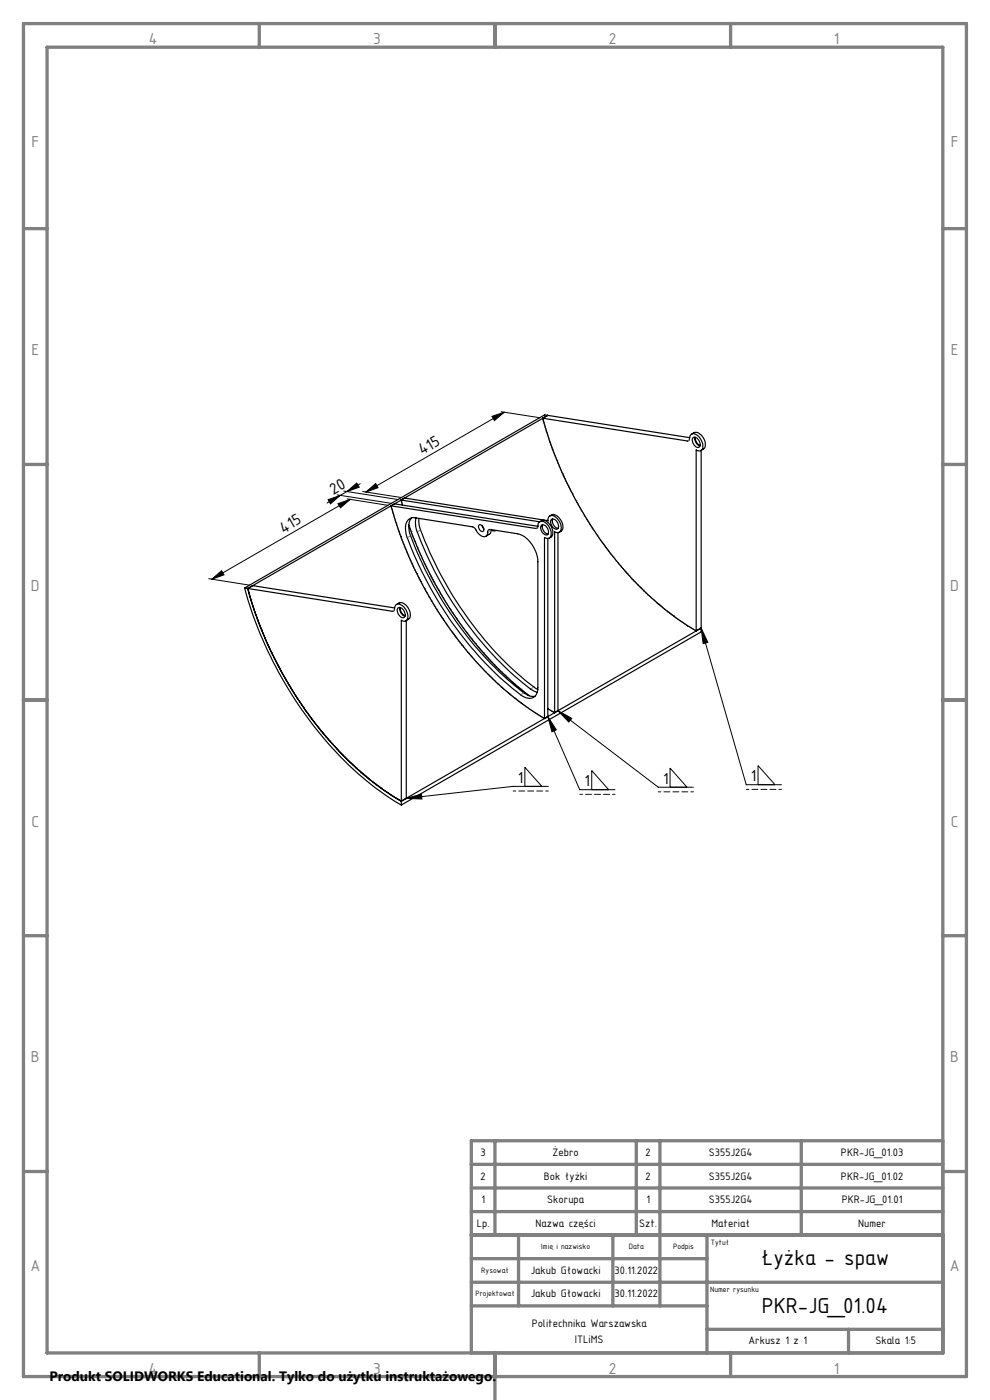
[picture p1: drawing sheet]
<svg xmlns="http://www.w3.org/2000/svg" width="210mm" height="297mm" viewBox="0 0 210 297" stroke-linecap="round" stroke-linejoin="round" font-family="sans-serif">
<g fill="none" stroke="#000" stroke-width=".21">
<path d="M104.4 88.3l2.6-.8-2.1 1.7zM106.3 87.3l8.2 1.3M107 87.5l-29.4 16.9M115.1 88.7v.1M115.1 88.6v.1M115.2 89.2h.1M115.3 88.9l-.2 .1M115.3 88.5l.1 .1M115.4 89.5h-.1M115.5 89.7l-.1 .1M115.5 90l-.1 .1M115.5 90.3h.1"/>
<path d="M115.6 88.4v.1M115.7 90.6h-.1M115.8 90.8l-.1 .1M115.9 91.1l-.1 .1M115.9 91.4h.1M115.9 88.3h.1M116 91.6l-.1 .1M116.1 88.1v.1M116.1 91.9l-.1 .1M116.1 88.1l.1 .1M116.2 92.2h-.1M116.3 92.5h-.1"/>
<path d="M116.4 92.7l-.1 .1M116.5 93l-.1 .1M116.6 93.3h-.1M116.7 93.6h-.1M116.8 93.8l-.1 .1M116.8 94.1v.1M116.9 94.4h-.1M117.1 94.7h-.2M117.2 94.9l-.1 .1M117.2 95.2h.1M117.3 95.5h.1M117.4 95.8h.1"/>
<path d="M117.5 96v.1M117.7 96.3h-.2M117.8 96.6h-.1M117.9 96.9h-.1M118 97.1l-.1 .1M118.1 97.4h-.1M118.2 97.7h-.1M118.3 98h-.1M118.4 98.2h-.1M118.5 98.5h-.1M118.6 98.8h.1M118.8 99.1h-.1"/>
<path d="M118.9 99.3h-.1M119 99.6h-.1M119.1 99.9h-.1M69.6 106l2.6-.9-2.1 1.8zM71.5 105l11.5 1.8M71.7 106.9l2.6-1-2.1 1.8zM72.9 104.2l11.5 1.8M73.6 104.3l-4.2 2.4M73.6 104.3l2.1-1.8 .5 .9zM73.6 105.8l8.7 1.4M74.3 105.9l-29.4 17M76.4 102.6l-2.8 1.7"/>
<path d="M76.9 104.3l8.2 1.2M77.6 104.4l2.1-1.8 .5 .9zM82.9 107.3h.1M83 107.5h.1M83.1 107.8h-.1M83.1 107.1l.1 .1M83.2 108.3h.1M83.2 108.1h-.1M83.4 108.6h-.1M83.4 108.9h.1M83.4 107l.1 .1M83.5 109.4h.1"/>
<path d="M83.5 109.1l-.1 .1M83.7 109.7h-.1M83.7 106.8v.1M83.8 110h-.1M83.9 110.2l-.2 .1M83.9 110.5h.1M84 110.8h-.1M84.1 111.1h-.1M84.2 111.3l-.1 .1M84.3 111.6l-.1 .1M84.4 111.9h-.1M84.5 112.1l-.1 .1"/>
<path d="M84.6 112.4l-.1 .1M84.7 112.7h-.1M84.8 113h-.1M84.9 113.2l-.1 .1M85 113.5l-.1 .1M85 106l.2 .1M85.1 113.8h-.1M85.2 114l-.1 .1M85.2 106.6h.1M85.2 106.3h-.1M85.3 114.3l-.1 .1M85.3 105.9v.1"/>
<path d="M85.3 106.8l-.1 .1M85.4 114.6h-.1M85.5 114.9h-.1M85.5 105.8h.1M85.6 115.1l-.1 .1M85.7 115.4l-.1 .1M85.8 115.7h-.1M85.8 105.6l.1 .1M85.9 116h-.1M86 116.2l-.1 .1M86.1 116.5l-.1 .1M86.3 116.8h-.2"/>
<path d="M86.4 117.1h-.1M86.5 117.3l-.1 .1M86.6 117.6h-.1M86.7 117.9h-.1M86.8 111.5h-.1M86.8 118.1l-.1 .1M86.9 111.8h-.1M87 118.4l-.1 .1M87 112h-.1M87.1 118.7h-.1M87.1 112.3h-.1M87.2 119h-.1"/>
<path d="M87.2 112.6h-.1M87.3 112.9h-.1M87.3 119.2l-.1 .1M87.3 113.1h.1M87.4 119.5l-.1 .1M87.5 113.4h-.1M87.6 119.8h-.1M87.6 113.7h-.1M87.7 113.9l-.1 .1M87.8 114.2l-.1 .1M87.9 114.5h-.1M88 114.8h-.1"/>
<path d="M88.2 115l-.1 .1M88.3 115.3l-.1 .1M88.4 115.6h-.1M88.5 115.8l-.1 .1M88.6 116.1l-.1 .1M88.7 116.4h-.1M88.8 116.7h-.1M88.9 116.9v.1M89.1 117.2l-.1 .1M89.2 117.5h-.1M89.3 117.8h-.1M89.4 118l-.1 .1"/>
<path d="M89.6 118.3h-.1M89.7 118.6h-.1M89.8 118.8l-.1 .1M89.9 119.1h.1M90.1 119.4h-.1M90.2 119.6l-.1 .1M90.3 119.9h-.1M119.2 100.1l-.1 .1M119.3 100.4h.1M119.5 100.7h-.1M119.6 100.9l-.1 .1M119.7 101.2h-.1"/>
<path d="M119.8 101.5h.1M120 101.7l-.1 .1M120.1 102l-.1 .1M120.2 102.3h.1M120.4 102.5l-.1 .1M120.5 102.8l-.1 .1M120.6 103.1h-.1M120.8 103.4h-.1M120.9 103.6l-.1 .1M121 103.9h-.1M121.2 104.2h-.1M121.3 104.4l-.1 .1"/>
<path d="M121.4 104.7h.1M121.6 104.9l-.1 .1M121.7 105.2l-.1 .1M121.8 105.5h.1M122 105.8h-.1M122.1 106v.1M122.3 106.3h-.1M122.4 106.5l-.1 .1M122.6 106.8l-.1 .1M122.7 107.1h-.1M122.9 107.3l-.1 .1M123 107.6h-.1"/>
<path d="M123.2 107.8l-.1 .1M123.3 108.1l-.1 .1M123.5 108.4h-.1M123.6 108.6l-.1 .1M123.8 108.9h-.1M123.9 109.1l-.1 .1M124.1 109.4h-.1M124.2 109.6l-.1 .1M124.4 109.9l-.1 .1M124.5 110.2h.1M124.7 110.4l-.1 .1M124.8 110.7h.1"/>
<path d="M125 110.9v.1M125.2 111.2h-.1M125.3 111.4v.1M125.5 111.7h-.1M125.7 111.9l-.1 .1M125.8 112.2h.1M126 112.4l-.1 .1M126.2 112.7h-.1M126.3 112.9v.1M126.5 113.2h-.1M126.7 113.4l-.1 .1M126.8 113.7h.1"/>
<path d="M127 113.9l-.1 .1M127.2 114.2h-.1M127.4 114.4h-.1M127.5 114.6l-.1 .1M127.7 114.9h-.1M127.9 115.1l-.1 .1M128 115.4h.1M128.2 115.6l-.1 .1M128.4 115.8l-.1 .1M128.6 116.1h-.1M128.7 116.3v.1M128.9 116.6h-.1"/>
<path d="M129.1 116.8h-.1M129.3 117l-.1 .1M129.5 117.3h-.1M129.6 117.5h.1M129.8 117.7v.1M130 117.9l-.1 .1M130.2 118.2h-.1M130.4 118.4l-.1 .1M130.6 118.6l-.1 .1M130.7 118.8v.1M130.9 119.1l-.1 .1M131.1 119.3l-.1 .1"/>
<path d="M131.3 119.6h-.1M131.5 119.8h-.1M131.7 120h-.1M44.3 122.8l8.7 1.3M44.9 122.9l2.1-1.8 .5 .9zM52.5 124.8h.1M52.6 124.8v.1M52.7 125.1h-.1M52.7 125.6h.1M52.7 125.3l-.1 .1M52.8 124.6l.1 .1M52.9 125.9h-.1"/>
<path d="M53 126.1l-.1 .1M53 126.4h.1M53.1 124.5l.1 .1M53.1 126.7h-.1M53.2 127h-.1M53.3 127.2l-.1 .1M53.4 127.5l-.1 .1M53.4 124.3v.1M53.4 127.8h.1M53.6 128.1h-.2M53.6 128.3l-.1 .1M53.6 124.2h.1"/>
<path d="M53.7 128.6l-.1 .1M53.8 128.9h-.1M53.9 129.1l-.1 .1M54 129.4l-.1 .1M54.1 129.7h-.1M54.2 130h-.1M54.3 130.2l-.1 .1M54.4 130.5l-.1 .1M54.5 130.8h-.1M54.5 131.1h.1M54.7 131.3l-.1 .1M54.8 131.6l-.1 .1"/>
<path d="M54.9 131.9h-.1M55 132.2h-.1M55.1 132.4l-.1 .1M55.2 132.7h-.1M55.3 133h-.1M55.4 133.3h-.1M55.5 133.5l-.1 .1M55.6 133.8h-.1M55.7 134.1h-.1M55.8 134.3l-.1 .1M56 134.6l-.1 .1M56.1 134.9h-.1"/>
<path d="M56.2 135.2h-.1M56.3 135.4l-.1 .1M56.4 135.7h-.1M56.6 136h-.2M56.7 136.2l-.1 .1M56.8 136.5l-.1 .1M56.9 136.8h-.1M57 137.1h-.1M57.2 137.3l-.2 .1M57.3 137.6l-.1 .1M57.4 137.9h-.1M57.5 138.1l-.1 .1"/>
<path d="M57.6 138.4v.1M57.8 138.7h-.1M57.9 139h-.1M58.1 139.2l-.1 .1M58.2 139.5h-.1M58.3 139.8h-.1M87.7 120l-.1 .1M87.8 120.3l-.1 .1M87.9 120.6h-.1M88.1 120.9h-.1M88.2 121.1l-.1 .1M88.3 121.4h-.1"/>
<path d="M88.4 121.7h.1M88.6 121.9l-.1 .1M88.7 122.2h-.1M88.9 122.5h-.1M89 122.7l-.1 .1M89.1 123h-.1M89.3 123.3h-.1M89.4 123.5l-.1 .1M89.5 123.8v.1M89.7 124.1h-.1M89.8 124.3l-.1 .1M90 124.6h-.1"/>
<path d="M90.1 124.8l-.1 .1M90.2 125.1v.1M90.4 125.4h-.1M90.5 120.2h-.2M90.6 125.6l-.1 .1M90.6 120.4l-.1 .1M90.7 125.9h-.1M90.7 120.7l-.1 .1M90.8 126.1v.1M90.8 121h.1M91 126.4l-.1 .1M91 121.2l-.1 .1"/>
<path d="M91.1 121.5l-.1 .1M91.2 126.7h-.1M91.3 121.8h-.1M91.3 126.9l-.1 .1M91.4 122l-.1 .1M91.4 127.2h.1M91.5 122.3h-.1M91.6 127.5h-.1M91.7 122.6h-.1M91.8 127.7l-.1 .1M91.8 122.8l-.1 .1M91.9 127.9l-.1 .1"/>
<path d="M91.9 123.1v.1M92.1 128.2l-.1 .1M92.1 123.4h-.1M92.2 128.5h-.1M92.2 123.6l-.1 .1M92.4 128.7l-.1 .1M92.4 123.9h-.1M92.5 129h.1M92.5 124.1l-.1 .1M92.7 129.3h-.1M92.7 124.4l-.1 .1M92.8 124.7h-.1"/>
<path d="M92.9 129.5h-.1M93 124.9l-.1 .1M93 129.7l-.1 .1M93.1 125.2h-.1M93.2 130l-.1 .1M93.3 125.4l-.1 .1M93.3 130.2l-.1 .1M93.4 125.7l-.1 .1M93.5 130.5l-.1 .1M93.6 126h-.1M93.7 130.7l-.1 .1M93.7 126.2l-.1 .1"/>
<path d="M93.8 131l-.1 .1M93.9 126.5h-.1M94 131.3h-.1M94 126.7l-.1 .1M94.2 131.5h-.1M94.2 127l-.1 .1M94.3 131.8h-.1M94.3 127.2v.1M94.5 132h-.1M94.5 127.5l-.1 .1M94.7 132.3h-.1M94.7 127.8h-.1"/>
<path d="M94.8 132.5h.1M94.8 128l-.1 .1M95 128.3h-.1M95 132.7l-.1 .1M95.1 128.5l-.1 .1M95.2 133h-.1M95.3 128.8h-.1M95.4 133.2l-.2 .1M95.5 129l-.1 .1M95.5 133.5h-.1M95.6 129.3h-.1M95.7 133.7h-.1"/>
<path d="M95.8 129.5l-.1 .1M95.8 133.9v.1M96 129.8h-.2M96 134.2h.1M96.1 130l-.1 .1M96.2 134.4l-.1 .1M96.3 130.3h-.1M96.4 134.7h-.1M96.4 130.5v.1M96.6 134.9h-.1M96.6 130.8h-.1M96.7 135.1v.1"/>
<path d="M96.8 131l-.1 .1M96.9 135.4h-.1M96.9 131.3h.1M97.1 135.6h-.1M97.1 131.5h-.1M97.3 135.8l-.1 .1M97.3 131.8h-.1M97.5 136.1h-.1M97.5 132h-.1M97.6 136.3h.1M97.6 132.2l-.1 .1M97.8 136.5v.1"/>
<path d="M97.8 132.5h-.1M98 136.7l-.1 .1M98 132.7l-.1 .1M98.2 137l-.1 .1M98.2 133h-.1M98.4 133.2h-.2M98.4 137.2l-.1 .1M98.5 133.4l-.1 .1M98.6 137.4l-.1 .1M98.7 133.7h-.1M98.7 137.7h.1M98.9 133.9h-.1"/>
<path d="M98.9 137.9h-.1M99.1 134.1l-.1 .1M99.1 138.1l-.1 .1M99.2 134.4h-.1M99.3 138.3l-.1 .1M99.4 134.6l-.1 .1M99.5 138.6h-.1M99.6 134.8l-.1 .1M99.7 138.8h-.1M99.8 135.1h-.1M99.9 139l-.1 .1M99.9 135.3v.1"/>
<path d="M100 139.2v.1M100.1 135.5l-.1 .1M100.3 139.4l-.1 .1M100.3 135.7l-.1 .1M100.4 139.7h.1M100.5 136h-.1M100.6 139.9h-.1M100.7 136.2l-.1 .1M100.9 136.5h-.1M101 136.7h.1M101.2 136.9h.1M101.4 137.1v.1"/>
<path d="M101.6 137.3l-.1 .1M101.8 137.5l-.1 .1M102 137.8h-.1M102.2 138l-.1 .1M102.4 138.2l-.1 .1M102.6 138.4l-.1 .1M102.8 138.6l-.1 .1M102.9 138.8v.1M103.2 139.1h-.2M103.3 139.3h.1M103.5 139.5l-.1 .1M103.7 139.7l-.1 .1"/>
<path d="M103.9 139.9l-.1 .1M131.9 120.2l-.1 .1M132 120.4v.1M132.2 120.6v.1M132.4 120.9h.1M132.6 121.1h-.1M132.8 121.3l-.1 .1M133 121.5l-.1 .1M133.2 121.7l-.1 .1M133.4 122h-.1M133.6 122.2h-.1M133.8 122.4h-.1"/>
<path d="M133.9 122.6h.1M134.2 122.8h-.1M134.3 123h.1M134.5 123.2v.1M134.7 123.4v.1M134.9 123.6v.1M135.1 123.8v.1M135.3 124v.1M135.5 124.2v.1M135.7 124.4l-.1 .1M135.9 124.6v.1M136.1 124.8v.1"/>
<path d="M136.3 125l-.1 .1M136.5 125.2v.1M136.7 125.4v.1M136.9 125.6v.1M137.1 125.8v.1M137.3 126h.1M137.5 126.1v.1M137.7 126.4h.1M137.9 126.5v.1M138.1 126.7v.1M138.4 126.9l-.1 .1M138.6 127.1l-.1 .1"/>
<path d="M138.7 127.3h.1M139 127.5h-.1M139.2 127.6l-.1 .1M139.4 127.8l-.1 .1M139.6 128l-.1 .1M139.8 128.2h-.1M140 128.3l-.1 .1M140.2 128.5l-.1 .1M140.4 128.7l-.1 .1M140.6 128.9h-.1M140.8 129v.1M141 129.2v.1"/>
<path d="M141.3 129.4h-.1M141.4 129.5v.1M141.6 129.7h.1M141.9 129.9h-.1M142.1 130l-.1 .1M142.3 130.2h-.1M142.5 130.3l-.1 .1M142.7 130.5l-.1 .1M142.9 130.6l-.1 .1M143.1 130.8v.1M143.3 130.9v.1M143.5 131.1v.1"/>
<path d="M143.8 131.3h-.1M144 131.4l-.1 .1M144.2 131.5l-.1 .1M144.4 131.7l-.1 .1M144.6 131.8l-.1 .1M144.8 132l-.1 .1M145 132.1v.1M145.2 132.3v.1M145.5 132.4l-.1 .1M145.7 132.5l-.1 .1M145.9 132.7h-.1M146.1 132.8l-.1 .1"/>
<path d="M146.3 132.9l-.1 .1M146.5 133.1l-.1 .1M146.7 133.2l-.1 .1M146.9 133.3v.1M147.1 133.5v.1M147.4 133.6l-.1 .1M147.6 133.7l-.1 .1M147.6 133.9h.1M147.7 133.8h.1M148 133.6v.1M148.2 133.5l.1 .1M148.5 133.3l.1 .1"/>
<path d="M148.7 133.2l1.4 3.1-.9 .3zM148.7 133.2l9.6 33.3h7.5M148.8 133.2h.1M58.5 140h-.2M58.6 140.3h-.1M58.7 140.5l-.1 .1M58.8 140.8v.1M59 141.1h-.1M59.1 141.4h.1M59.3 141.6l-.1 .1M59.4 141.9h-.1M59.5 142.1v.1"/>
<path d="M59.7 142.4h-.1M59.9 142.7h-.1M60 142.9l-.1 .1M60.1 143.2h-.1M60.3 143.4l-.1 .1M60.4 143.7v.1M60.6 144h-.1M60.7 144.2l-.1 .1M60.9 144.5h-.1M61 144.7v.1M61.2 145l-.1 .1M61.3 145.3h.1"/>
<path d="M61.5 145.5l-.1 .1M61.7 145.8h-.1M61.8 146l-.1 .1M62 146.3h-.1M62.1 146.5v.1M62.3 146.8l-.1 .1M62.4 147v.1M62.6 147.3l-.1 .1M62.8 147.6h-.1M62.9 147.8h-.1M63.1 148.1h-.1M63.3 148.3l-.1 .1"/>
<path d="M63.4 148.6h-.1M63.6 148.8l-.1 .1M63.7 149v.1M63.9 149.3v.1M64.1 149.5l-.1 .1M64.2 149.8v.1M64.4 150l-.1 .1M64.6 150.3l-.1 .1M64.8 150.5l-.1 .1M64.9 150.8h.1M65.1 151l-.1 .1M65.3 151.2l-.1 .1"/>
<path d="M65.5 151.5h-.1M65.7 151.7l-.2 .1M65.8 152h-.1M66 152.2l-.1 .1M66.1 152.4v.1M66.4 152.7h-.1M66.5 152.9l-.1 .1M66.7 153.1l-.1 .1M66.9 153.4l-.1 .1M67.1 153.6l-.1 .1M67.2 153.8v.1M67.4 154.1h-.1"/>
<path d="M67.6 154.3l-.1 .1M67.8 154.5l-.1 .1M68 154.8h-.1M68.2 155h-.1M68.3 155.2v.1M68.5 155.4l-.1 .1M68.7 155.7h.1M68.9 155.9l-.1 .1M69.1 156.1l-.1 .1M69.3 156.3l-.1 .1M69.5 156.6h-.1M69.6 156.8h.1"/>
<path d="M69.9 157l-.1 .1M70 157.2v.1M70.2 157.4l-.1 .1M70.4 157.7h-.1M70.6 157.9h-.1M70.8 158.1h-.1M71 158.3l-.1 .1M71.2 158.5l-.1 .1M71.4 158.7l-.1 .1M71.6 158.9l-.1 .1M71.8 159.1l-.1 .1M72 159.3l-.1 .1"/>
<path d="M72.2 159.5l-.1 .1M72.4 159.7l-.1 .1M72.6 159.9l-.1 .1M100.8 140.1v.1M101 140.3l-.1 .1M101.2 140.5l-.1 .1M101.4 140.7l-.1 .1M101.6 140.9l-.1 .1M101.8 141.1l-.1 .1M102 141.4h-.1M102.2 141.6h-.1M102.4 141.8h-.1"/>
<path d="M102.6 142l-.1 .1M102.8 142.2h-.1M103 142.4h-.1M103.2 142.6l-.1 .1M103.4 142.8l-.1 .1M103.5 143h.1M103.8 143.2l-.1 .1M104 143.4h-.1M104.1 140.1l-.1 .1M104.1 143.6h.1M104.3 140.3l-.1 .1M104.4 143.8l-.1 .1"/>
<path d="M104.5 140.5l-.1 .1M104.6 144h-.1M104.7 140.8h-.1M104.8 144.2h-.1M104.9 141h-.1M105 144.4h-.1M105.1 141.1l-.1 .1M105.2 144.5l-.1 .1M105.3 141.4h-.1M105.4 144.7l-.1 .1M105.5 141.6h-.1M105.6 144.9l-.1 .1"/>
<path d="M105.7 141.8h-.1M105.8 145.1l-.1 .1M105.9 142h-.1M106 145.3l-.1 .1M106.1 142.2h-.1M106.2 145.5l-.1 .1M106.3 142.3l-.1 .1M106.4 145.7h-.1M106.5 142.6h-.1M106.6 145.8l-.1 .1M106.7 142.7l-.1 .1M106.8 146l-.1 .1"/>
<path d="M106.9 142.9l-.1 .1M107 146.2l-.1 .1M107.1 143.1l-.1 .1M107.2 146.4l-.1 .1M107.3 143.3l-.1 .1M107.4 146.6h.1M107.5 143.5l-.1 .1M107.6 146.8h.1M107.7 143.7l-.1 .1M107.8 146.9l-.1 .1M107.9 143.9l-.1 .1M108 147.1l-.1 .1"/>
<path d="M108.1 144.1h-.1M108.2 147.2v.1M108.3 144.2l-.1 .1M108.4 147.4v.1M108.5 144.4l-.1 .1M108.7 147.6l-.1 .1M108.7 144.6v.1M108.9 147.8h-.1M108.9 144.8l-.1 .1M109.1 147.9l-.1 .1M109.1 145l-.1 .1M109.3 148.1l-.1 .1"/>
<path d="M109.3 145.2h.1M109.5 148.3h-.1M109.5 145.3v.1M109.7 148.4l-.1 .1M109.7 145.5v.1M109.9 148.6l-.1 .1M109.9 145.7v.1M110.1 148.7l-.1 .1M110.1 145.9h.1M110.3 148.9l-.1 .1M110.3 146v.1M110.5 149v.2"/>
<path d="M110.6 146.2l-.1 .1M110.7 149.2v.1M110.8 146.4h-.1M110.9 149.4h.1M111 146.5l-.1 .1M111.2 149.5l-.1 .1M111.2 146.7l-.1 .1M111.4 149.7l-.1 .1M111.4 146.9l-.1 .1M111.6 149.8l-.1 .1M111.6 147l-.1 .1M111.8 150l-.1 .1"/>
<path d="M111.8 147.2v.1M112 150.1l-.1 .1M112 147.4h.1M112.2 150.3l-.1 .1M112.2 147.5v.1M112.4 150.4v.1M112.6 150.6h.1M112.9 150.7l-.1 .1M113.1 150.8l-.1 .1M113.3 151l-.1 .1M113.5 151.1l-.1 .1M113.7 151.2l-.1 .1"/>
<path d="M113.9 151.4l-.1 .1M114.1 151.5v.1M114.3 151.7h.1M114.5 151.8v.1M114.8 151.9l-.1 .1M115 152l-.1 .1M115.2 152.1l-.1 .2M115.4 152.3l-.1 .1M115.5 152.4v.1M115.7 152.3h.1M116 152.1v.1M116.2 152v.1"/>
<path d="M116.2 152l1.8 2.8-.9 .5zM116.2 152l6.8 15.5h7.5M116.2 150.3v.1M116.5 150.4l-.1 .1M116.7 150.6h-.1M116.9 150.7l-.1 .1M117.1 150.8l-.1 .1M117.3 150.9l-.1 .1M117.5 151.1h-.1M117.6 151.2v.1M117.6 151.1v.1M117.8 151l.1 .1"/>
<path d="M118.1 150.9v.1M118.3 150.8h.1M118.4 150.8l2.9 1.6-.7 .8zM118.4 150.8l21.2 16.2h7.5M72.7 160.1v.1M73 160.3l-.1 .1M73.2 160.5l-.1 .1M73.3 160.7v.1M73.6 160.9l-.1 .1M73.8 161.1l-.1 .1M73.9 161.3v.1M74.2 161.5l-.1 .1"/>
<path d="M74.4 161.7l-.1 .1M74.5 161.9v.1M74.8 162.1l-.1 .1M75 162.3h-.1M75.2 162.5l-.1 .1M75.4 162.7h-.1M75.6 162.8l-.1 .1M75.8 163l-.1 .1M76 163.2l-.1 .1M76.2 163.4l-.1 .1M76.4 163.6l-.1 .1M76.6 163.8h-.1"/>
<path d="M76.8 163.9l-.1 .1M77 164.1l-.1 .1M77.2 164.3v.1M77.4 164.5h.1M77.6 164.6l-.1 .1M77.8 164.8v.1M78 165v.1M78.2 165.1v.1M78.5 165.3l-.1 .1M78.7 165.5l-.1 .1M78.9 165.7h-.1M79.1 165.8l-.1 .1"/>
<path d="M79.3 166h-.1M79.5 166.1l-.1 .1M79.7 166.3v.1M79.9 166.4l-.1 .1M80.1 166.6l-.1 .1M80.3 166.8v.1M80.5 166.9v.1M80.8 167.1h-.1M81 167.2l-.1 .1M81.2 167.4l-.1 .1M81.4 167.5l-.1 .1M81.6 167.7h-.1"/>
<path d="M81.8 167.8l-.1 .1M82 168v.1M82.2 168.1v.1M82.4 168.2v.1M82.7 168.4l-.1 .1M82.9 168.5l-.1 .1M83.1 168.7h-.1M83.3 168.8l-.1 .1M83.5 168.9l-.1 .1M83.7 169.1l-.1 .1M83.9 169.2v.1M84.1 169.3v.1"/>
<path d="M84.3 169.5h.1M84.6 169.6l-.1 .1M84.8 169.7l-.1 .1M85 169.8l-.1 .1M85.1 170h.1M85.1 169.9v.1M85.3 169.8v.1M85.5 169.6l.1 .2M85.8 169.5l.1 .1M86.1 169.4h.1M86.1 169.3v.1M86.2 169.4l3.2-.9 .1 1z"/>
<path d="M111.3 166.8v-4l3.6 4M116.3 166.8h-7.5l-22.6 2.6M125.5 167.5v-4l3.6 4M142.1 167v-4.1l3.6 4.1M160.8 166.5v-4.1l3.6 4.1"/>
</g>
<path d="M116.3 167.8h-7.5M130.5 168.5h-7.5M147.1 168h-7.5M165.8 167.5h-7.5" fill="none" stroke="#2f0000" stroke-width=".21" stroke-dasharray="1.3 .6" stroke-dashoffset=".7"/>
<g fill="none" stroke="#808080" stroke-width=".7">
<path d="M5 5h200v287h-200zM10 10h190v277h-190zM55 5v5M105 5v5M155 5v5M5 48.5h5M200 48.5h5M5 98.5h5M200 98.5h5M5 148.5h5M200 148.5h5M5 198.5h5"/>
<path d="M200 198.5h5M5 248.5h5M100 257h100M100 252h100M100 247h100M105 242v20M135 242v20M140 242v35M170 242v20M200 248.5h5M200 242h-100v45M100 277h50"/>
<path d="M100 262h100M100 272h100M100 267h50M110 262v15M130 262v15M150 262v25M55 287v5M105 287v10M150 282h50M155 287v5M180 282v5"/>
</g>
<g fill="#000">
<path d="M69.6 106l2.6-.9-2.1 1.8zM73.6 104.3l2.1-1.8 .5 .9z"/>
<path d="M77.6 104.4l2.1-1.8 .5 .9zM104.4 88.3l2.6-.8-2.1 1.7z"/>
<path d="M44.9 122.9l2.1-1.8 .5 .9zM71.7 106.9l2.6-1-2.1 1.8z"/>
<path d="M86.2 169.4l3.2-.9 .1 1zM116.2 152l1.8 2.8-.9 .5zM118.4 150.8l2.9 1.6-.7 .8zM148.7 133.2l1.4 3.1-.9 .3z"/>
</g>
<g fill="none" stroke="#000" stroke-width=".25">
<path d="M115.1 88.7l30.7 4.9a.69 .69 0 0 0 .5-1 .89 .89 0 0 1 .7-.6 .89 .89 0 0 1 .9 .4 2.76 2.76 0 0 1 1 2.9 .84 .84 0 0 1-1.2 .2v38.3M115.1 88.7a80.9 80.9 0 0 0 26 40.7l2.8 2 3.8 2.4M115.1 88.7l1.1-.6-63.6 36.7M146.3 92.8l-30.8-4.8-63.6 36.7M146.7 92.1l.5-.3a1.95 1.95 0 0 1 2.2 1.5 1.62 1.62 0 0 1-.2 1.9l-.5 .4M147 92.8a1.34 1.34 0 0 1 1.3 .7 1.34 1.34 0 0 1-.1 1.4 1.45 1.45 0 0 1-1.2-2.1zM147.4 93v.2a1.68 1.68 0 0 0 1.1 1.4M147.4 93h.1M147.4 92.7v.3M147.4 93l.3 .8 .7 .8M148.7 95.5v38.6l-63.6 36.7M82.9 107.3l30.7 4.8a.4 .4 0 0 0 .5-.5"/>
<path d="M82.9 107.3a80.5 80.5 0 0 0 27 41.4l5.6 3.7M82.9 107.3l.8-.4 30.4 4.8M85.1 106.1l29.4 4.6a1.39 1.39 0 0 1 2.1 .6 1.97 1.97 0 0 1 .3 2.6l-.4 .3M85.1 106.1l.3 1.1M85.1 106.1l.7-.4 30.4 4.8M86.5 110.3l.8-.4h.8l12.2 1.9 .7 .6a1.77 1.77 0 0 0 2.2 1.3l.2-.5a.71 .71 0 0 1 .5-.9l5.9 .9a6.5 6.5 0 0 1 4.3 6v26.7a1.92 1.92 0 0 1-.9 2 1.92 1.92 0 0 1-2.2-.1 73.6 73.6 0 0 1-22.7-29 21.3 21.3 0 0 1-2.3-6.2 2.82 2.82 0 0 1 .5-2.3zM86.7 111.4a79.6 79.6 0 0 0 25.6 36.2M87.3 109.9a3.7 3.7 0 0 0-.2 3.8 76.2 76.2 0 0 0 24 33.3 3.3 3.3 0 0 0 2.4 .7M88.3 109.9a4.6 4.6 0 0 0 .2 3 77 77 0 0 0 24 33.3l1.4 .7M88.9 110v1.3a75.8 75.8 0 0 0 23.5 33.8l1.7 1.2M101.7 111.3a.92 .92 0 0 1 .7 1.4 .95 .95 0 0 1-.7-1.4zM102.2 111.5l.4 .6"/>
<path d="M104.2 112.4l-.2 .8-.9 .6M104.2 112.4l.5 .2 .5-.1M104.2 112.4h.1M105.2 112.5h.1M114 111.9h.1M114.1 111.6a.91 .91 0 0 1 .5-1 .91 .91 0 0 1 1.1 .3 2.76 2.76 0 0 1 1.1 3 .91 .91 0 0 1-1.3 .1v38.4M114.9 111.4a1.36 1.36 0 0 1 1.4 1.7 .61 .61 0 0 1-.5 .4 .61 .61 0 0 1-.6-.3l-.1-.2a1.36 1.36 0 0 1-.2-1.6zM115.1 111.3a1.61 1.61 0 0 0 1.2 2M116.1 110.7h.1M116.1 110.7l.1-.1a1.01 1.01 0 0 1 .6-1.2 1.01 1.01 0 0 1 1.3 .5 2.24 2.24 0 0 1 .6 3l-.5 .1-.5-.2v38.4M116.2 114.2v37.8l-.7 .4M116.6 109.5a1.52 1.52 0 0 1 2.3 .8 1.82 1.82 0 0 1 .1 2.4l-.4 .2"/>
<path d="M117 110.2a1.33 1.33 0 0 1 1.2 .6 1.33 1.33 0 0 1 0 1.5 1.45 1.45 0 0 1-1.2-2.1zM117.2 110.1a1.59 1.59 0 0 0 1.2 2M118.4 113v37.8l-.7 .4M51.9 124.7l31.3 5a.69 .69 0 0 0 .5-.9 .89 .89 0 0 1 .8-.7 .89 .89 0 0 1 .8 .4 2.33 2.33 0 0 1 .8 3.2l-.4 .1-.6-.2v39.2M51.9 124.7a81.7 81.7 0 0 0 27.6 42.3l2.8 2 2.8 1.8M52.6 124.8a80.1 80.1 0 0 0 26.9 41.4l3.7 2.6 1.9 1.2M52.6 124.8l1-.6 30.1 4.8M84.1 128.2l.5-.3a1.95 1.95 0 0 1 2.2 1.5 1.62 1.62 0 0 1-.2 2l-.5 .3M84.5 128.9a1.4 1.4 0 0 1 1.3 2 1.23 1.23 0 0 1-1.5-1.3zM84.8 129.1a1.66 1.66 0 0 0 1.1 1.6M84.8 129.1h.1M84.8 128.9v.2"/>
<path d="M84.8 129.1l.3 .8 .7 .8M84.8 129.1v.1M86.2 131.7v37.7l-1.1 .6M147.7 133.8l1-.6-63.6 36.8M116.2 150.4l1.5 .8"/>
</g>
<path d="M145.9 93.5l.3-.2M87 113.7l-.5 .3M89.1 112.5l-.5 .3M104.1 112.5l-.5 .3M113.7 112.1l.3-.2M116.1 110.7h.1M83.3 129.6l.3-.2M110.5 147.3l.6-.3M112.7 146.1l.5-.3" fill="none" stroke="#808080" stroke-width=".21" stroke-dasharray="6.3 1.3 1.3 1.3 1.3 1.3"/>
<g font-size="4.9">
<text x="161.3" y="268.4">Łyżka - spaw</text>
<text x="161.6" y="278.4">PKR-JG_01.04</text>
</g>
<g font-size="3.6" fill="#808080">
<text x="31.6" y="9.4">4</text>
<text x="79.2" y="9.4">3</text>
<text x="129.2" y="9.4">2</text>
<text x="176.9" y="9.4">1</text>
<text x="6.7" y="31.2">F</text>
<text x="201.7" y="31.2">F</text>
<text x="6.7" y="75.4">E</text>
<text x="201.7" y="75.4">E</text>
<text x="6.6" y="125.4">D</text>
<text x="201.6" y="125.4">D</text>
<text x="6.7" y="175.4">C</text>
<text x="201.7" y="175.4">C</text>
<text x="6.6" y="225.4">B</text>
<text x="201.6" y="225.4">B</text>
<text x="6.5" y="269.6">A</text>
<text x="201.4" y="269.6">A</text>
<text x="31.6" y="291.4">4</text>
<text x="79.2" y="291.4">3</text>
<text x="129.2" y="291.4">2</text>
<text x="176.9" y="291.4">1</text>
</g>
<g font-size="3.6">
<text x="89.5" y="96.6" transform="rotate(-30 89.5 96.6)">415</text>
<text x="70.8" y="105" transform="rotate(-30 70.8 105)">20</text>
<text x="60.2" y="113.2" transform="rotate(-30 60.2 113.2)">415</text>
<text x="109.8" y="166">1</text>
<text x="124" y="166.8">1</text>
<text x="140.6" y="166.2">1</text>
<text x="159.3" y="165.7">1</text>
</g>
<text font-size="2.9" x="10.5" y="292.9">Produkt SOLIDWORKS Educational. Tylko do użytku instruktażowego.</text>
<g font-size="2.5">
<text x="101.9" y="245.2">3</text>
<text x="117.2" y="245.2">Żebro</text>
<text x="136.9" y="245.2">2</text>
<text x="150.4" y="245.2">S355J2G4</text>
<text x="178.4" y="245.2">PKR-JG_01.03</text>
<text x="101.9" y="250.2">2</text>
<text x="115.4" y="250.2">Bok łyżki</text>
<text x="136.9" y="250.2">2</text>
<text x="150.4" y="250.2">S355J2G4</text>
<text x="178.4" y="250.2">PKR-JG_01.02</text>
<text x="102.1" y="255.2">1</text>
<text x="116.1" y="255.2">Skorupa</text>
<text x="137.1" y="255.2">1</text>
<text x="150.4" y="255.2">S355J2G4</text>
<text x="178.6" y="255.2">PKR-JG_01.01</text>
<text x="101.1" y="260.2">Lp.</text>
<text x="113.6" y="260.2">Nazwa części</text>
<text x="135.6" y="260.2">Szt.</text>
<text x="150.9" y="260.2">Materiał</text>
<text x="182" y="260.2">Numer</text>
<text x="112.6" y="270.2">Jakub Głowacki</text>
<text x="112.6" y="275.2">Jakub Głowacki</text>
<text x="130.4" y="270.2">30.11.2022</text>
<text x="130.4" y="275.2">30.11.2022</text>
<text x="112.8" y="281.5">Politechnika Warszawska</text>
<text x="122" y="285">ITLiMS</text>
<text x="158.8" y="285.2">Arkusz 1 z 1</text>
<text x="185.7" y="285.2">Skala 1:5</text>
</g>
<g font-size="1.8">
<text x="114.8" y="265">Imię i nazwisko</text>
<text x="133.4" y="265">Data</text>
<text x="142.8" y="265">Podpis</text>
<text x="150.8" y="264">Tytuł</text>
<text x="100.9" y="275">Projektował</text>
<text x="102.1" y="270">Rysował</text>
<text x="150.6" y="274">Numer rysunku</text>
</g>
</svg>
